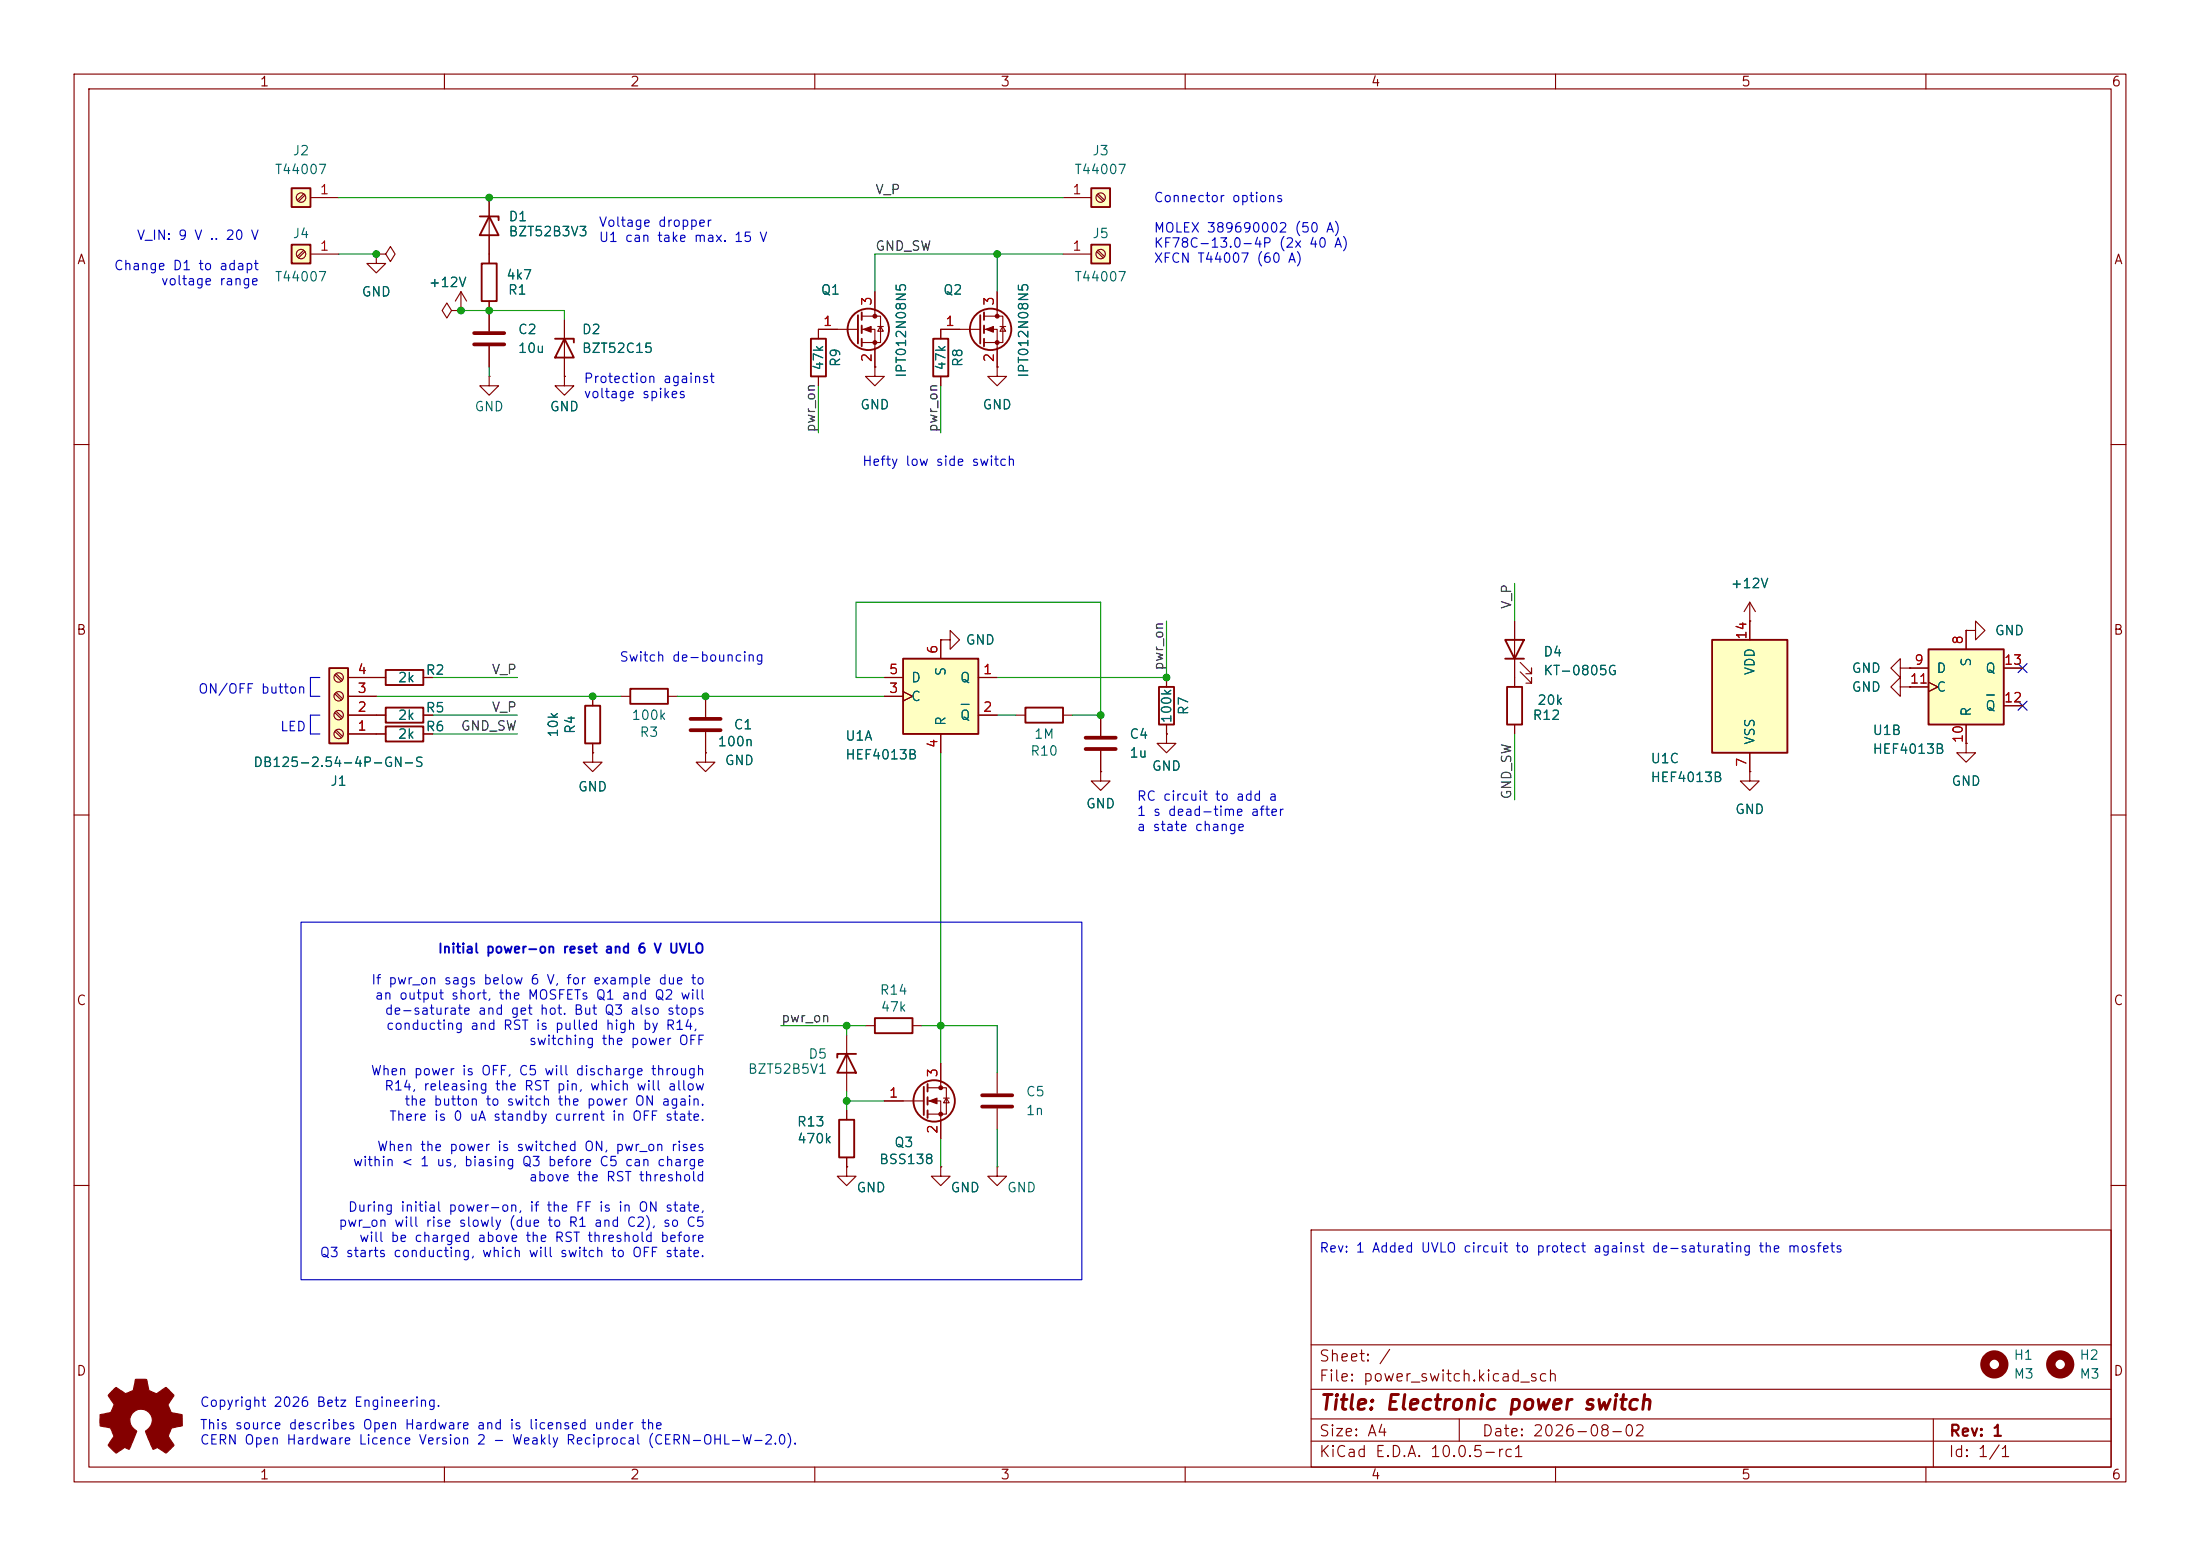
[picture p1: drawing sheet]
<svg xmlns="http://www.w3.org/2000/svg" width="297mm" height="210mm" viewBox="0 0 297 210" stroke-linecap="round" stroke-linejoin="round" font-family="sans-serif">
<g fill="none" stroke="#840000" stroke-width=".15">
<path d="M10 10h277v190h-277zM12 12h273v186h-273zM60 10v2M110 10v2M160 10v2M210 10v2M260 10v2M66 50.8v1.3h1.3l-1.3 1.2-1.2-1.2h1.2M66 50.8h.1M10 60h2M285 60h2M10 110h2"/>
<path d="M285 110h2M114.3 149.9v1.2M114.3 156.2v1.3M10 160h2M177 166h108v32h-108zM285 160h2M60 198v2M110 198v2M160 198v2M177 194.5h108M177 191.5h108M177 187.5h108"/>
<path d="M177 181.5h108M197 191.5v3M210 198v2M260 198v2M261 191.5v6.5"/>
</g>
<path d="M113.3 151.1h2v5.1h-2z" fill="none" stroke="#840000" stroke-width=".25"/>
<path d="M39.4 33h2.5v2.6h-2.5z" fill="#ffffc2"/>
<path d="M39.4 33h2.5v2.6h-2.5z" fill="none" stroke="#840000" stroke-width=".25"/>
<g fill="none" stroke="#840000" stroke-width=".15">
<path d="M41 33.8l-.9 .8M41.2 34l-.9 .8M41.9 34.3h3.8M134.6 144.8v2.8M134.6 149.6v2.8"/>
<circle cx="40.6" cy="34.3" r=".63"/>
</g>
<path d="M132.6 149.4h4.1M132.6 147.8h4.1" fill="none" stroke="#840000" stroke-width=".51"/>
<path d="M39.4 25.4h2.5v2.5h-2.5z" fill="#ffffc2"/>
<g fill="none" stroke="#840000" stroke-width=".25">
<path d="M39.4 25.4h2.5v2.5h-2.5zM64.8 29.2h2.5v.5M65 35.6h2.1v5h-2.1zM66 29.2l1.3 2.6h-2.5zM52.1 95.5h5v2h-5zM52.1 90.4h5v2.1h-5zM52.1 98h5v2.1h-5zM203.2 86.4h2.5l-1.2 2.5zM203.2 88.9h2.5M118.1 137.4h5.1v2h-5.1zM124.7 146.7v3.8M125.2 146.3v1"/>
<path d="M125.2 148.1v1M125.2 149.9v1"/>
<circle cx="126.1" cy="148.6" r="2.79"/>
</g>
<g fill="none" stroke="#840000" stroke-width=".15">
<path d="M41 26.2l-.9 .8M41.2 26.3l-.9 .9M41.9 26.7h3.8M50.8 34.3h1.3l.6-1 .6 1-.6 1-.6-1M50.8 34.3h.1M50.8 34.3v1.3h1.3l-1.3 1.2-1.3-1.2h1.3M62.2 39.4l-.7 1.2M62.2 39.4l.8 1.2M62.2 39.4v2.5M66 26.7v8.9M62.2 41.9h.1M66 40.6v4.1"/>
<path d="M66 46.7v2.8M76.2 50.8v1.3h1.3l-1.3 1.2-1.3-1.2h1.3M76.2 50.8h.1M50.8 96.5h1.3M50.8 91.4h1.3M50.8 99.1h1.3M57.1 96.5h1.3M57.1 91.4h1.3M57.1 99.1h1.3M204.5 83.8v7.6M205.2 90.7l1.6 1.5v-.8v.8h-.8M205.2 89.4l1.6 1.5v-.7v.7h-.8"/>
<path d="M236.2 83.8h.1M236.2 81.3l-.7 1.3M236.2 81.3l.8 1.3M236.2 81.3v2.5M80 101.6v1.3h1.3l-1.3 1.2-1.3-1.2h1.3M80 101.6h.1M95.2 101.6v1.3h1.3l-1.3 1.2-1.2-1.2h1.2M95.2 101.6h.1M236.2 104.1v1.3h1.3l-1.3 1.3-1.3-1.3h1.3M236.2 104.1h.1M116.8 138.4h1.3M123.2 138.4h1.3"/>
<path d="M114.3 157.5v1.3h1.3l-1.3 1.2-1.3-1.2h1.3M114.3 157.5h.1M119.4 148.6h5.3M125.2 146.8h2.6v3.6h-2.6M125.2 148.6h1.8v5.1M127 157.5v1.3h1.3l-1.3 1.2-1.3-1.2h1.3M127 157.5h.1M127 143.5v3.3M127.4 148.2h.7M127.8 148.2l.3 .6h-.7zM134.6 157.5v1.3h1.3l-1.3 1.2-1.3-1.2h1.3M134.6 157.5h.1"/>
<circle cx="40.6" cy="26.7" r=".63"/>
</g>
<path d="M64 45h4.1M64 46.5h4.1" fill="none" stroke="#840000" stroke-width=".51"/>
<circle cx="278.1" cy="184.1" r="1.27" fill="none" stroke="#840000" stroke-width="1.3"/>
<g fill="#840000" stroke="#840000" stroke-width=".15">
<path d="M125.5 148.6l1-.4v.8z"/>
<circle cx="127" cy="146.8" r=".25"/>
<circle cx="127" cy="150.4" r=".25"/>
</g>
<path d="M231.1 86.4h10.2v15.2h-10.2z" fill="#ffffc2"/>
<path d="M231.1 86.4h10.2v15.2h-10.2z" fill="none" stroke="#840000" stroke-width=".25"/>
<path d="M61 41.9l-.7-1-.6 1 .6 1 .7-1h1.2M62.2 41.9h.1M236.2 83.8v2.6M265.4 85.1h1.3v-1.3l1.3 1.3-1.3 1.3v-1.3M265.4 85.1h.1M236.2 101.6v2.5" fill="none" stroke="#840000" stroke-width=".15"/>
<path d="M15.1 187.8l.6-.6 1.2 .9 .3-.1 .8-.3 .3-1.5h1.3h.2l.3 1.5 1 .4 1.3-.9 1.1 1.1-.8 1.3 .4 1.1 1.5 .2v1.5l-1.4 .3-.1 .1-.4 1.1 .8 1.1-.1 .2-1 .9-1.2-.7-.5 .2-1.1-2.4a1.54 1.54 0 0 0 .4-2.7 1.54 1.54 0 0 0-2.5 1 1.97 1.97 0 0 0 1 1.7l-1.1 2.4-.6-.2-1.2 .7-1-1.1 .8-1.1-.5-1.2-1.4-.3v-1.5l1.2-.2a.83 .83 0 0 0 .6-.8l.1-.3-.8-1.3z" fill="#840000" stroke="#840000" stroke-width=".15"/>
<path d="M260.3 87.6h10.2v10.2h-10.2z" fill="#ffffc2"/>
<path d="M203.5 92.7h2v5.1h-2zM260.3 87.6h10.2v10.2h-10.2zM114.3 142.2l1.3 2.6h-2.6zM115.6 142.2h-2.6v.5" fill="none" stroke="#840000" stroke-width=".25"/>
<g fill="none" stroke="#840000" stroke-width=".15">
<path d="M204.5 91.4v1.3M204.5 97.8v1.3M256.5 92.7v-1.3l-1.2 1.3 1.2 1.3v-1.3h1.3M256.5 90.2v-1.3l-1.2 1.3 1.2 1.2v-1.2h1.3M257.8 92.7h.1M257.8 90.2h.1M257.8 90.2h2.5M257.8 92.7h2.5M260.3 92.1l1.3 .6-1.3 .6M265.4 85.1v2.5M265.4 97.8v2.5M270.5 90.2h2.5"/>
<path d="M270.5 95.3h2.5M148.6 104.1v1.3h1.3l-1.3 1.3-1.3-1.3h1.3M148.6 104.1h.1M114.3 139.7v7.6"/>
</g>
<path d="M268.2 93.8h1.1" fill="none" stroke="#006464" stroke-width=".15"/>
<path d="M147.3 33h2.6v2.6h-2.6z" fill="#ffffc2"/>
<path d="M147.3 33h2.6v2.6h-2.6z" fill="none" stroke="#840000" stroke-width=".25"/>
<g fill="none" stroke="#840000" stroke-width=".15">
<path d="M143.5 34.3h3.8M148.1 34l.8 .8M148.2 33.8l.9 .8"/>
<circle cx="148.6" cy="34.3" r=".63"/>
</g>
<path d="M147.3 25.4h2.6v2.5h-2.6z" fill="#ffffc2"/>
<g fill="none" stroke="#840000" stroke-width=".25">
<path d="M147.3 25.4h2.6v2.5h-2.6zM132.3 42.5v3.9M132.8 42.2v1M132.8 43.9v1.1M132.8 45.7v1"/>
<circle cx="133.7" cy="44.4" r="2.79"/>
</g>
<g fill="none" stroke="#840000" stroke-width=".15">
<path d="M134.6 39.4v3.3M143.5 26.7h3.8M148.1 26.3l.8 .9M148.2 26.2l.9 .8M127 44.5h5.3M132.8 42.7h2.6v3.5h-2.6M132.8 44.5h1.8v5M135 44.1h.8M135.4 44.1l.4 .6h-.8zM265.4 100.3v1.3h1.3l-1.3 1.3-1.2-1.3h1.2M265.4 100.3h.1"/>
<circle cx="148.6" cy="26.7" r=".63"/>
</g>
<g fill="#840000" stroke="#840000" stroke-width=".15">
<path d="M133.1 44.5l1-.4v.7z"/>
<circle cx="134.6" cy="42.7" r=".25"/>
<circle cx="134.6" cy="46.2" r=".25"/>
</g>
<path d="M121.9 88.9h10.2v10.2h-10.2z" fill="#ffffc2"/>
<g fill="none" stroke="#840000" stroke-width=".25">
<path d="M74.9 45.7h2.6v.5M76.2 45.7l1.3 2.6h-2.6zM109.5 45.7h2v5.1h-2zM115.8 42.5v3.9M116.3 42.2v1M116.3 43.9v1.1M116.3 45.7v1M79 95.3h2v5h-2zM85.1 93h5.1v2h-5.1zM121.9 88.9h10.2v10.2h-10.2zM138.4 95.5h5.1v2h-5.1zM156.5 92.7h2v5.1h-2z"/>
<circle cx="117.2" cy="44.4" r="2.79"/>
</g>
<g fill="none" stroke="#840000" stroke-width=".15">
<path d="M118.1 39.4v3.3M76.2 43.2v7.6M110.5 50.8v1.3M115.8 44.5h-5.3v1.2M116.3 42.7h2.6v3.5h-2.6M116.3 44.5h1.8v5M118.1 49.5v1.3h1.3l-1.3 1.3-1.3-1.3h1.3M118.1 49.5h.1M118.5 44.1h.8M118.9 44.1l.4 .6h-.8zM134.6 49.5v1.3h1.3l-1.3 1.3-1.3-1.3h1.3M134.6 49.5h.1"/>
<path d="M80 94v1.3M83.8 94h1.3M90.2 94h1.2M95.2 94v2.8M95.2 98.8v2.8M119.4 91.4h2.5M119.4 94h2.5M121.9 93.3l1.3 .7-1.3 .6M127 86.4v2.5M127 99.1v2.5M132.1 91.4h2.5M132.1 96.5h2.5"/>
<path d="M137.2 96.5h1.2M143.5 96.5h1.3M148.6 96.5v2.8M157.5 99.1v1.2h1.2l-1.2 1.3-1.3-1.3h1.3M157.5 99.1h.1M157.5 91.4v1.3M157.5 97.8v1.3M80 100.3v1.3M148.6 101.3v2.8"/>
</g>
<path d="M129.8 95.1h1" fill="none" stroke="#006464" stroke-width=".15"/>
<g fill="#840000" stroke="#840000" stroke-width=".15">
<path d="M116.6 44.5l1-.4v.7z"/>
<circle cx="118.1" cy="42.7" r=".25"/>
<circle cx="118.1" cy="46.2" r=".25"/>
</g>
<path d="M93.2 98.6h4.1M93.2 97h4.1M146.6 99.6h4M146.6 101.1h4" fill="none" stroke="#840000" stroke-width=".51"/>
<path d="M44.4 90.2h2.6v10.1h-2.6z" fill="#ffffc2"/>
<path d="M126 45.7h2v5.1h-2zM44.4 90.2h2.6v10.1h-2.6z" fill="none" stroke="#840000" stroke-width=".25"/>
<g fill="none" stroke="#840000" stroke-width=".15">
<path d="M50.8 34.3h.1M66 26.7v2.5M66 31.8v3.8M118.1 39.4v2.5M134.6 39.4v2.5M62.2 41.9h.1M66 40.6v4.1M66 46.7v2.8M76.2 50.8h.1M76.2 43.2v2.5M76.2 48.3v2.5M110.5 50.8v1.3"/>
<path d="M113 44.5h-2.5v1.2M118.1 49.5h.1M118.1 47v2.5M127 50.8v1.3M129.5 44.5h-2.5v1.2M134.6 49.5h.1M134.6 47v2.5M45.2 98.7l.9 .9M45.2 96.2l.9 .8M45.2 93.6l.9 .9M45.2 91.1l.9 .8M45.4 98.6l.9 .8"/>
<path d="M45.4 96l.9 .9M45.4 93.5l.9 .8M45.4 90.9l.9 .9M47 99.1h5.1M47 96.5h5.1M47 94h3.8M47 91.4h5.1M57.1 99.1h1.3M57.1 96.5h1.3M57.1 91.4h1.3M80 94v1.3M95.2 94v2.8"/>
<path d="M95.2 98.8v2.8M119.4 94h2.5M119.4 91.4h2.5M121.9 93.3l1.3 .7-1.3 .6M127 86.4h1.3v-1.3l1.2 1.3-1.2 1.2v-1.2M127 86.4h.1M127 86.4v2.5M127 99.1v2.5M132.1 96.5h2.5M132.1 91.4h2.5M148.6 96.5v2.8M157.5 99.1h.1"/>
<path d="M157.5 91.4v1.3M157.5 97.8v1.3M204.5 83.8v2.6M204.5 88.9v3.8M204.5 97.8v1.3M236.2 83.8h.1M236.2 83.8v2.6M257.8 92.7h.1M257.8 90.2h.1M257.8 90.2h2.5M257.8 92.7h2.5M260.3 92.1l1.3 .6-1.3 .6"/>
<path d="M265.4 85.1h.1M265.4 85.1v2.5M265.4 97.8v2.5M270.5 90.2h2.5M270.5 95.3h2.5M80 101.6h.1M80 100.3v1.3M95.2 101.6h.1M148.6 104.1h.1M148.6 101.3v2.8M236.2 104.1h.1M236.2 101.6v2.5"/>
<path d="M265.4 100.3h.1M114.3 157.5h.1M114.3 149.9v1.2M114.3 156.2v1.3M119.4 148.6h2.5M127 157.5h.1M127 143.5v2.6M127 151.1v2.6"/>
<circle cx="45.7" cy="99.1" r=".63"/>
<circle cx="45.7" cy="94" r=".63"/>
<circle cx="45.7" cy="91.4" r=".63"/>
<circle cx="45.7" cy="96.5" r=".63"/>
</g>
<circle cx="269.2" cy="184.1" r="1.27" fill="none" stroke="#840000" stroke-width="1.3"/>
<path d="M43.2 91.4h-1.3v2.6h1.3M43.2 96.5h-1.3v2.6h1.3M40.6 124.5h105.4v48.2h-105.4z" fill="none" stroke="#0000c2" stroke-width=".15"/>
<g fill="none" stroke="#009600" stroke-width=".15">
<path d="M45.7 34.3h5.1M45.7 26.7h97.8M134.6 34.3v5.1M143.5 34.3h-25.4v5.1M62.2 41.9h14v1.3M66 49.5v1.3M110.5 52.1v6.3M127 52.1v6.3M204.5 78.7v5.1M50.8 94h33M58.4 91.4h11.4M58.4 99.1h11.4"/>
<path d="M58.4 96.5h11.4M91.4 94h28M119.4 91.4h-3.8v-10.1h33v15.2h-3.8M134.6 96.5h2.6M157.5 83.8v7.6h-22.9M204.5 99.1v8.9M127 101.6v41.9M105.4 138.4h11.4M114.3 138.4v1.3M124.5 138.4h10.1v6.4M114.3 147.3v2.6M114.3 148.6h5.1"/>
<path d="M127 153.7v3.8M134.6 152.4v5.1"/>
</g>
<path d="M272.4 94.6l1.3 1.3M272.4 89.6l1.3 1.2M273.7 94.6l-1.3 1.3M273.7 89.6l-1.3 1.2" fill="none" stroke="#000084" stroke-width=".15"/>
<path d="M129.8 95.1h1M268.2 93.8h1.1" fill="none" stroke="#006464" stroke-width=".15"/>
<g fill="#009600" stroke="#009600" stroke-width=".14">
<circle cx="148.6" cy="96.5" r=".46"/>
<circle cx="157.5" cy="91.4" r=".46"/>
<circle cx="80" cy="94" r=".46"/>
<circle cx="66" cy="26.7" r=".46"/>
<circle cx="62.2" cy="41.9" r=".46"/>
<circle cx="66" cy="41.9" r=".46"/>
<circle cx="50.8" cy="34.3" r=".46"/>
<circle cx="114.3" cy="138.4" r=".46"/>
<circle cx="127" cy="138.4" r=".46"/>
<circle cx="114.3" cy="148.6" r=".46"/>
<circle cx="134.6" cy="34.3" r=".46"/>
<circle cx="95.2" cy="94" r=".46"/>
</g>
<text font-size="2" fill="#840000" x="178" y="190.8">Title: Electronic power switch</text>
<g font-size="1.5" fill="#840000">
<text x="178" y="184.1">Sheet: /</text>
<text x="178" y="186.8">File: power_switch.kicad_sch</text>
<text x="178" y="197">KiCad E.D.A. 10.0.5-rc1</text>
<text x="178" y="194.2">Size: A4</text>
<text x="200" y="194.2">Date: 2026-08-02</text>
<text x="263" y="197">Id: 1/1</text>
<text x="263" y="194.2">Rev: 1</text>
</g>
<g font-size="1.3" fill="#840000">
<text x="35" y="12">1</text>
<text x="85" y="12">2</text>
<text x="135" y="12">3</text>
<text x="185" y="12">4</text>
<text x="235" y="12">5</text>
<text x="285" y="12">6</text>
<text x="10.3" y="36">A</text>
<text x="285.3" y="36">A</text>
<text x="10.2" y="86">B</text>
<text x="285.2" y="86">B</text>
<text x="10.2" y="136">C</text>
<text x="285.2" y="136">C</text>
<text x="10.2" y="186">D</text>
<text x="285.2" y="186">D</text>
<text x="35" y="200">1</text>
<text x="85" y="200">2</text>
<text x="135" y="200">3</text>
<text x="185" y="200">4</text>
<text x="235" y="200">5</text>
<text x="285" y="200">6</text>
</g>
<g font-size="1.3" fill="#006464">
<text x="37" y="23.8">T44007</text>
<text x="39.4" y="21.3">J2</text>
<text x="145" y="23.8">T44007</text>
<text x="147.4" y="21.3">J3</text>
<text x="39.4" y="32.5">J4</text>
<text x="68.6" y="30.2">D1</text>
<text x="68.6" y="32.2">BZT52B3V3</text>
<text x="147.4" y="32.5">J5</text>
<text x="37" y="38.3">T44007</text>
<text x="48.7" y="40.3">GND</text>
<text x="57.8" y="39.1">+12V</text>
<text x="68.3" y="38">4k7</text>
<text x="68.5" y="40.1">R1</text>
<text x="110.7" y="40.1">Q1</text>
<text x="127.2" y="40.1">Q2</text>
<text x="145" y="38.3">T44007</text>
<text x="69.8" y="45.4">C2</text>
<text x="69.8" y="48">10u</text>
<text x="78.5" y="45.4">D2</text>
<text x="78.5" y="48">BZT52C15</text>
<text x="111.5" y="50.1" transform="rotate(-90 111.5 50.1)">47k</text>
<text x="113.7" y="49.6" transform="rotate(-90 113.7 49.6)">R9</text>
<text x="122.6" y="51.1" transform="rotate(-90 122.6 51.1)">IPT012N08N5</text>
<text x="128" y="50.1" transform="rotate(-90 128 50.1)">47k</text>
<text x="130.2" y="49.6" transform="rotate(-90 130.2 49.6)">R8</text>
<text x="139.1" y="51.1" transform="rotate(-90 139.1 51.1)">IPT012N08N5</text>
<text x="64" y="55.8">GND</text>
<text x="74.1" y="55.8">GND</text>
<text x="116" y="55.6">GND</text>
<text x="132.6" y="55.6">GND</text>
<text x="233.6" y="79.7">+12V</text>
<text x="130.3" y="87.3">GND</text>
<text x="208.3" y="88.9">D4</text>
<text x="269.2" y="86.1">GND</text>
<text x="53.6" y="92.4">2k</text>
<text x="57.4" y="91.4">R2</text>
<text x="122.9" y="94.9">C</text>
<text x="122.9" y="92.4">D</text>
<text x="128" y="91.4" transform="rotate(-90 128 91.4)">S</text>
<text x="129.5" y="92.4">Q</text>
<text x="207.4" y="95.5">20k</text>
<text x="208.3" y="91.5">KT-0805G</text>
<text x="237.2" y="91.2" transform="rotate(-90 237.2 91.2)">VDD</text>
<text x="249.9" y="93.7">GND</text>
<text x="249.9" y="91.1">GND</text>
<text x="261.3" y="91.1">D</text>
<text x="261.3" y="93.7">C</text>
<text x="266.4" y="90.1" transform="rotate(-90 266.4 90.1)">S</text>
<text x="267.9" y="91.1">Q</text>
<text x="53.6" y="97.5">2k</text>
<text x="53.6" y="100">2k</text>
<text x="57.4" y="96.5">R5</text>
<text x="57.4" y="99">R6</text>
<text x="75.6" y="99.6" transform="rotate(-90 75.6 99.6)">10k</text>
<text x="77.9" y="99.2" transform="rotate(-90 77.9 99.2)">R4</text>
<text x="85.2" y="97.5">100k</text>
<text x="86.3" y="99.8">R3</text>
<text x="96.8" y="101">100n</text>
<text x="99" y="98.8">C1</text>
<text x="114" y="100.3">U1A</text>
<text x="128" y="98.1" transform="rotate(-90 128 98.1)">R</text>
<text x="129.5" y="97.5">Q</text>
<text x="139.5" y="100">1M</text>
<text x="152.4" y="100">C4</text>
<text x="158.4" y="97.7" transform="rotate(-90 158.4 97.7)">100k</text>
<text x="160.7" y="96.6" transform="rotate(-90 160.7 96.6)">R7</text>
<text x="206.8" y="97.5">R12</text>
<text x="237.2" y="100.6" transform="rotate(-90 237.2 100.6)">VSS</text>
<text x="252.7" y="99.5">U1B</text>
<text x="266.4" y="96.8" transform="rotate(-90 266.4 96.8)">R</text>
<text x="267.9" y="96.2">Q</text>
<text x="34.1" y="103.8">DB125-2.54-4P-GN-S</text>
<text x="44.5" y="106.4">J1</text>
<text x="77.9" y="107.1">GND</text>
<text x="97.8" y="103.6">GND</text>
<text x="114" y="102.8">HEF4013B</text>
<text x="139" y="102.3">R10</text>
<text x="152.4" y="102.6">1u</text>
<text x="155.4" y="104.3">GND</text>
<text x="222.7" y="103.3">U1C</text>
<text x="222.7" y="105.9">HEF4013B</text>
<text x="252.7" y="102.1">HEF4013B</text>
<text x="263.4" y="106.4">GND</text>
<text x="146.5" y="109.4">GND</text>
<text x="234.2" y="110.2">GND</text>
<text x="118.7" y="134.6">R14</text>
<text x="118.8" y="136.9">47k</text>
<text x="109" y="143.2">D5</text>
<text x="100.9" y="145.2">BZT52B5V1</text>
<text x="138.4" y="148.3">C5</text>
<text x="107.5" y="152.3">R13</text>
<text x="107.5" y="154.6">470k</text>
<text x="120.6" y="155.1">Q3</text>
<text x="138.4" y="150.8">1n</text>
<text x="115.5" y="161.2">GND</text>
<text x="118.6" y="157.4">BSS138</text>
<text x="128.2" y="161.2">GND</text>
<text x="135.9" y="161.2">GND</text>
<text x="271.8" y="183.8">H1</text>
<text x="280.7" y="183.8">H2</text>
<text x="271.8" y="186.4">M3</text>
<text x="280.7" y="186.4">M3</text>
</g>
<g font-size="1.3" fill="#a90000">
<text x="43.1" y="26.5">1</text>
<text x="144.7" y="26.5">1</text>
<text x="43.1" y="34.2">1</text>
<text x="144.7" y="34.2">1</text>
<text x="118" y="41.4" transform="rotate(-90 118 41.4)">3</text>
<text x="134.5" y="41.4" transform="rotate(-90 134.5 41.4)">3</text>
<text x="111" y="44.3">1</text>
<text x="127.5" y="44.3">1</text>
<text x="118" y="49" transform="rotate(-90 118 49)">2</text>
<text x="134.5" y="49" transform="rotate(-90 134.5 49)">2</text>
<text x="126.9" y="88.4" transform="rotate(-90 126.9 88.4)">6</text>
<text x="236.1" y="86.4" transform="rotate(-90 236.1 86.4)">14</text>
<text x="265.3" y="87.1" transform="rotate(-90 265.3 87.1)">8</text>
<text x="48.2" y="93.8">3</text>
<text x="48.2" y="91.3">4</text>
<text x="119.9" y="93.8">3</text>
<text x="119.9" y="91.3">5</text>
<text x="132.6" y="91.3">1</text>
<text x="257.7" y="92.6">11</text>
<text x="258.3" y="90">9</text>
<text x="270.4" y="95.1">12</text>
<text x="270.4" y="90">13</text>
<text x="48.2" y="98.9">1</text>
<text x="48.2" y="96.4">2</text>
<text x="126.9" y="101.1" transform="rotate(-90 126.9 101.1)">4</text>
<text x="132.6" y="96.4">2</text>
<text x="265.3" y="100.4" transform="rotate(-90 265.3 100.4)">10</text>
<text x="236.1" y="103.6" transform="rotate(-90 236.1 103.6)">7</text>
<text x="119.9" y="148.5">1</text>
<text x="126.9" y="145.5" transform="rotate(-90 126.9 145.5)">3</text>
<text x="126.9" y="153.1" transform="rotate(-90 126.9 153.1)">2</text>
</g>
<g font-size="1.3" fill="#0f0f0f">
<text x="118.1" y="26.5">V_P</text>
<text x="118.1" y="34.2">GND_SW</text>
<text x="110.4" y="58.4" transform="rotate(-90 110.4 58.4)">pwr_on</text>
<text x="126.9" y="58.4" transform="rotate(-90 126.9 58.4)">pwr_on</text>
<text x="204.3" y="82.3" transform="rotate(-90 204.3 82.3)">V_P</text>
<text x="66.3" y="91.3">V_P</text>
<text x="157.4" y="90.6" transform="rotate(-90 157.4 90.6)">pwr_on</text>
<text x="62.1" y="98.9">GND_SW</text>
<text x="66.3" y="96.4">V_P</text>
<text x="204.3" y="108" transform="rotate(-90 204.3 108)">GND_SW</text>
<text x="105.4" y="138.3">pwr_on</text>
</g>
<g font-size="1.3" fill="#0000c2">
<text x="155.7" y="27.6">Connector options</text>
<text x="18.4" y="32.7">V_IN: 9 V .. 20 V</text>
<text x="80.7" y="30.9">Voltage dropper</text>
<text x="80.7" y="33">U1 can take max. 15 V</text>
<text x="155.7" y="31.7">MOLEX 389690002 (50 A)</text>
<text x="155.7" y="33.7">KF78C-13.0-4P (2x 40 A)</text>
<text x="155.7" y="35.8">XFCN T44007 (60 A)</text>
<text x="15.3" y="36.8">Change D1 to adapt</text>
<text x="21.6" y="38.8">voltage range</text>
<text x="78.7" y="52">Protection against</text>
<text x="78.7" y="54.1">voltage spikes</text>
<text x="116.3" y="63.2">Hefty low side switch</text>
<text x="83.5" y="89.6">Switch de-bouncing</text>
<text x="26.7" y="93.9">ON/OFF button</text>
<text x="37.7" y="99">LED</text>
<text x="153.4" y="108.4">RC circuit to add a</text>
<text x="153.4" y="110.4">1 s dead-time after</text>
<text x="153.4" y="112.5">a state change</text>
<text x="59" y="129">Initial power-on reset and 6 V UVLO</text>
<text x="50" y="133.2">If pwr_on sags below 6 V, for example due to</text>
<text x="50.5" y="135.2">an output short, the MOSFETs Q1 and Q2 will</text>
<text x="51.8" y="137.3">de-saturate and get hot. But Q3 also stops</text>
<text x="52" y="139.3">conducting and RST is pulled high by R14,</text>
<text x="71.3" y="141.4">switching the power OFF</text>
<text x="50" y="145.5">When power is OFF, C5 will discharge through</text>
<text x="51.8" y="147.5">R14, releasing the RST pin, which will allow</text>
<text x="54.5" y="149.5">the button to switch the power ON again.</text>
<text x="50.8" y="155.7">When the power is switched ON, pwr_on rises</text>
<text x="52.4" y="151.6">There is 0 uA standby current in OFF state.</text>
<text x="47.5" y="157.7">within &lt; 1 us, biasing Q3 before C5 can charge</text>
<text x="71.3" y="159.8">above the RST threshold</text>
<text x="45.6" y="165.9">pwr_on will rise slowly (due to R1 and C2), so C5</text>
<text x="46.9" y="163.9">During initial power-on, if the FF is in ON state,</text>
<text x="48.4" y="167.9">will be charged above the RST threshold before</text>
<text x="43.1" y="170">Q3 starts conducting, which will switch to OFF state.</text>
<text x="178" y="169.4">Rev: 1 Added UVLO circuit to protect against de-saturating the mosfets</text>
<text x="26.9" y="190.2">Copyright 2026 Betz Engineering.</text>
<text x="26.9" y="193.2">This source describes Open Hardware and is licensed under the</text>
<text x="26.9" y="195.3">CERN Open Hardware Licence Version 2 - Weakly Reciprocal (CERN-OHL-W-2.0).</text>
</g>
</svg>
